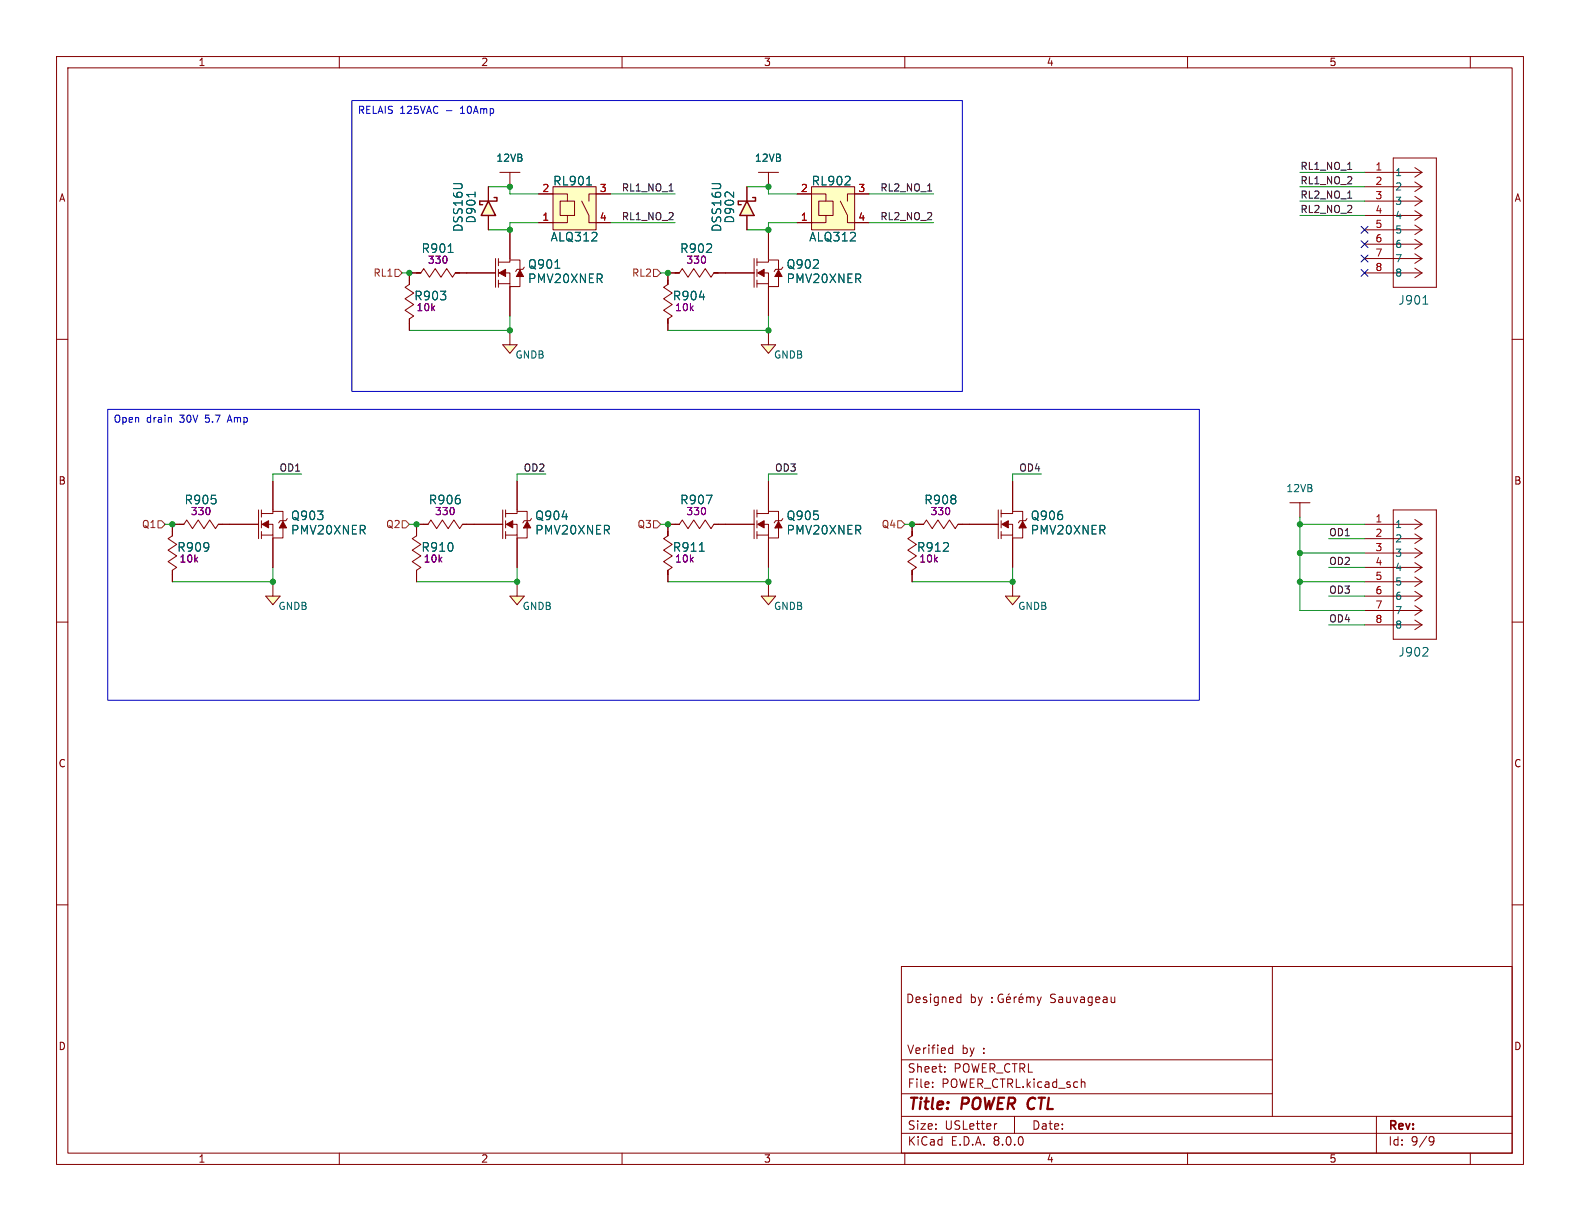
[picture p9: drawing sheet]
<svg xmlns="http://www.w3.org/2000/svg" width="279mm" height="216mm" viewBox="0 0 279 216" stroke-linecap="round" stroke-linejoin="round" font-family="sans-serif">
<g fill="none" stroke="#840000" stroke-width=".18">
<path d="M10 10h259.4v195.9h-259.4zM12 12h255.4v191.9h-255.4zM60 10v2M110 10v2M160 10v2M210 10v2M260 10v2M10 60h2M267.4 60h2M73.7 92.7h1.2M74.9 92.7h.8zM75.7 92.7l.5-.8 1 1.6 1-1.6 1 1.6 1.1-1.6 1 1.6 .5-.8"/>
<path d="M81.8 92.7h.7zM82.5 92.7h1.3M10 110h2M267.4 110h2M10 160h2M267.4 160h2M159.4 170.9h108v33h-108zM169.5 176.3l.4 .1M169.9 177.2l-.4 .1M169.9 175.8v1.5M175.4 177.1v.2M175.4 176.4v.1"/>
<path d="M177.3 175.9a.74 .74 0 0 0-.9 .5 .74 .74 0 0 0 .6 .9l.4-.2v-.5h-.3M178 176.8l.7-.2-.1-.2-.4-.1-.2 .2 .1 .7h.5M178.5 175.7l-.2 .2M179.3 176.3v1M179.8 176.3l-.3 .1-.2 .2M180.2 176.8l.7-.2-.1-.2-.4-.1-.2 .2 .1 .7h.5M180.7 175.7l-.2 .2M181.6 176.4l.4-.1 .2 .2M181.6 176.3v1M182.2 176.5l.2-.2 .4 .1v.9M182.2 176.5v.8M183.4 176.3l.4 1"/>
<path d="M183.8 177.3l-.2 .3-.2 .2M184.1 176.3l-.3 1M197.1 177.1l-.4 .2M197.1 176.3v1M225 170.9v26.5M159.4 197.4h108M159.4 193.4h65.6M159.4 187.4h65.6M164.9 192.1v.2M164.9 191.4v.1M167.1 189.4v.2M167.1 188.7v.1"/>
<path d="M167.9 186.2h.6M167.9 185.4h.6M168.5 184.8v1.5M176.3 198.7l-.3 .1M179.4 197.4v3M191.4 191.3l.4 .1 .1 .1v.8M243.4 197.4v6.5M60 203.9v2M110 203.9v2M159.4 200.4h108M160 203.9v2M210 203.9v2"/>
<path d="M253 201l.5 .1a.99 .99 0 0 1-.4 1.4h-.2M253.6 201.6l-.3 .3h-.3M260 203.9v2"/>
</g>
<path d="M134.6 61h2.6l-1.3 1.5z" fill="#ffffc2"/>
<g fill="none" stroke="#840000" stroke-width=".18">
<path d="M135.9 58.4v2.6h-1.3l1.3 1.5 1.3-1.5h-1.3M118.1 92.7h1.3M119.4 92.7h.7zM120.1 92.7l.5-.8 1.1 1.6 1-1.6 1 1.6 1-1.6 1 1.6 .5-.8M126.2 92.7h.8zM127 92.7h1.3M161.3 94.7l-.8 .6 1.6 1-1.6 1 1.6 1-1.6 1 1.6 1-.8 .5M161.3 94v.7zM161.3 92.7v1.3M228.1 88.9h3.5M229.9 88.9v2.5M241.3 97.8h10.2"/>
<path d="M241.3 95.3h10.2M241.3 92.7h10.2M246.4 90.2h7.6v22.8h-7.6zM250.2 99.5l1.3 .8M250.2 96.9l1.3 .9M250.2 94.4l1.3 .9M250.2 91.9l1.3 .8M251.5 97.8l-1.3 .8M251.5 95.3l-1.3 .8M251.5 92.7l-1.3 .9M161.3 100.8v.8zM161.3 101.6v1.3"/>
<path d="M241.3 110.5h10.2M241.3 108h10.2M241.3 105.4h10.2M241.3 102.9h10.2M241.3 100.3h10.2M250.2 109.6l1.3 .9M250.2 107.1l1.3 .9M250.2 104.6l1.3 .8M250.2 102l1.3 .9M251.5 110.5l-1.3 .8M251.5 108l-1.3 .8M251.5 105.4l-1.3 .9"/>
<path d="M251.5 102.9l-1.3 .8M251.5 100.3l-1.3 .9"/>
</g>
<path d="M251.6 116h.9M252.4 114.6v.5" fill="none" stroke="#006464" stroke-width=".18"/>
<path d="M88.9 61h2.5l-1.2 1.5z" fill="#ffffc2"/>
<g fill="none" stroke="#840000" stroke-width=".18">
<path d="M88.4 30.5h3.5M90.2 30.5v2.5M134.1 30.5h3.6M135.9 30.5v2.5M72.4 56.4v.8zM72.4 50.3l-.8 .5 1.6 1-1.6 1 1.6 1-1.6 1.1 1.6 1-.8 .5M72.4 49.5v.8zM72.4 57.2v1.2M73.7 48.3h.7zM73.7 48.3h-1.3v1.2M74.4 48.3l.5-.8 1 1.5 1.1-1.5 1 1.5 1-1.5 1 1.5 .5-.7M80.5 48.3h.8z"/>
<path d="M81.3 48.3h6.3M87.6 45.7v5.1M88.1 45.7v1.3M88.1 47.6v1.3M88.1 49.5v1.3M89.4 48.3h.8v1.9h-2.1M90.2 58.4v2.6h-1.3l1.3 1.5 1.2-1.5h-1.2M90.2 40.6v5.8h-2.1M90.2 46h1.7v1.6M90.2 50.2v5.7M91.3 48.9h.1M91.9 48.9v1.8h-1.7"/>
<path d="M92.7 47.2l-.2 .4h-1.1l-.2 .4M118.1 48.3h1.3M119.4 48.3h.7zM120.1 48.3l.5-.8 1.1 1.5 1-1.5 1 1.5 1-1.5 1 1.5 .5-.7M126.2 48.3h.8zM127 48.3h6.3M133.3 45.7v5.1M133.9 45.7v1.3M133.9 47.6v1.3M133.9 49.5v1.3M135.1 48.3h.8v1.9h-2M135.9 40.6v5.8h-2"/>
<path d="M135.9 46h1.8v1.6M135.9 50.2v5.7M137 48.9h.2M137.7 48.9v1.8h-1.8M138.4 47.2l-.2 .4h-1l-.3 .4M118.1 94.7l-.8 .6 1.6 1-1.6 1 1.6 1-1.6 1 1.6 1-.8 .5M118.1 94v.7zM118.1 92.7v1.3M128.3 92.7h5M133.3 90.2v5.1M133.9 90.2v1.2M133.9 92.1v1.2"/>
<path d="M133.9 94v1.3M135.1 92.7h.8v1.9h-2M135.9 85.1v5.7h-2M135.9 90.4h1.8v1.7M135.9 94.6v5.7M137 93.3h.2M137.7 93.3v1.8h-1.8M138.4 91.7l-.2 .4h-1l-.3 .4M161.3 92.7h1.3M162.6 92.7h.7zM163.3 92.7l.5-.8 1 1.6 1.1-1.6 1 1.6 1-1.6 1 1.6 .5-.8M169.4 92.7h.8z"/>
<path d="M170.2 92.7h1.2M118.1 100.8v.8zM118.1 101.6v1.3"/>
</g>
<g fill="#840000" stroke="#840000" stroke-width=".18">
<path d="M134 92.7l1.1-.6v1.2z"/>
<path d="M137.7 92.2l.6 1.1h-1.3z"/>
<path d="M88.3 48.3l1.1-.7v1.3z"/>
<path d="M91.9 47.8l.7 1.1h-1.3z"/>
<path d="M134 48.3l1.1-.7v1.3z"/>
<path d="M137.7 47.8l.6 1.1h-1.3z"/>
</g>
<path d="M79.2 44.6h.9M98.1 47.4h.9M123.7 97.5h.8" fill="none" stroke="#006464" stroke-width=".18"/>
<path d="M143.5 33h7.6v7.6h-7.6z" fill="#ffffc2"/>
<path d="M141 34.3h5v1.3M141 39.4h2.5M143.5 33h7.6v7.6h-7.6zM143.5 39.4h.1M146 38.1h1.3v-2.5h-2.5v2.5h1.2v1.3h-2.5M148.6 35.6l1.3 2.5v1.3h3.8M153.7 34.3h-3.8v1.3" fill="none" stroke="#840000" stroke-width=".18"/>
<path d="M149.4 32.7h.9M150.3 31.3v.5" fill="none" stroke="#006464" stroke-width=".18"/>
<path d="M90.2 105.4h2.5l-1.3 1.5z" fill="#ffffc2"/>
<g fill="none" stroke="#840000" stroke-width=".18">
<path d="M118.1 56.4v.8zM118.1 50.3l-.8 .5 1.6 1-1.6 1 1.6 1-1.6 1.1 1.6 1-.8 .5M118.1 49.5v.8zM118.1 48.3v1.2M118.1 57.2v1.2M73.7 94.7l-.8 .6 1.5 1-1.5 1 1.5 1-1.5 1 1.5 1-.7 .5M73.7 94v.7zM73.7 92.7v1.3M83.8 92.7h5.1M88.9 90.2v5.1M89.4 90.2v1.2M89.4 92.1v1.2"/>
<path d="M89.4 94v1.3M90.7 92.7h.7v1.9h-2M91.4 85.1v5.7h-2M91.4 90.4h1.8v1.7M91.4 94.6v5.7M92.6 93.3h.1M93.2 93.3v1.8h-1.8M94 91.7l-.3 .4h-1l-.2 .4M73.7 100.8v.8zM73.7 101.6v1.3M91.4 102.9v2.5h-1.2l1.2 1.5 1.3-1.5h-1.3"/>
</g>
<g fill="#840000" stroke="#840000" stroke-width=".18">
<path d="M89.5 92.7l1.2-.6v1.2z"/>
<path d="M93.2 92.2l.7 1.1h-1.3z"/>
</g>
<path d="M97.8 33h7.6v7.6h-7.6z" fill="#ffffc2"/>
<path d="M95.2 34.3h5.1v1.3M95.2 39.4h2.6M97.8 33h7.6v7.6h-7.6zM97.8 39.4h.1M100.3 38.1h1.3v-2.5h-2.5v2.5h1.2v1.3h-2.5M102.9 35.6l1.2 2.5v1.3h3.8M107.9 34.3h-3.8v1.3" fill="none" stroke="#840000" stroke-width=".18"/>
<path d="M103.7 32.7h.9" fill="none" stroke="#006464" stroke-width=".18"/>
<path d="M86.4 35.6l1.2 2.5h-2.5z" fill="#ffffc2"/>
<path d="M86.4 35.6l1.2 2.5h-2.5zM87.4 34.9h.5v.7h-3.1v.6h.5" fill="none" stroke="#840000" stroke-width=".25"/>
<g fill="none" stroke="#840000" stroke-width=".18">
<path d="M86.4 33v2.6M86.4 38.1v2.5M171.4 92.7h5.1M176.5 90.2v5.1M177 90.2v1.2M177 92.1v1.2M177 94v1.3M178.3 92.7h.8v1.9h-2.1M179.1 85.1v5.7h-2.1M179.1 90.4h1.7v1.7M179.1 94.6v5.7M180.2 93.3h.1"/>
<path d="M180.8 93.3v1.8h-1.7M181.6 91.7l-.2 .4h-1.1l-.2 .4"/>
</g>
<path d="M84 34v.8" fill="none" stroke="#006464" stroke-width=".18"/>
<g fill="#840000" stroke="#840000" stroke-width=".18">
<path d="M177.2 92.7l1.1-.6v1.2z"/>
<path d="M180.8 92.2l.7 1.1h-1.3z"/>
</g>
<path d="M134.6 105.4h2.6l-1.3 1.5z" fill="#ffffc2"/>
<path d="M135.9 102.9v2.5h-1.3l1.3 1.5 1.3-1.5h-1.3" fill="none" stroke="#840000" stroke-width=".18"/>
<path d="M177.8 105.4h2.5l-1.2 1.5z" fill="#ffffc2"/>
<path d="M179.1 102.9v2.5h-1.3l1.3 1.5 1.2-1.5h-1.2" fill="none" stroke="#840000" stroke-width=".18"/>
<path d="M47 105.4h2.5l-1.2 1.5z" fill="#ffffc2"/>
<g fill="none" stroke="#840000" stroke-width=".18">
<path d="M30.5 94.7l-.8 .6 1.5 1-1.5 1 1.5 1-1.5 1 1.5 1-.7 .5M30.5 94v.7zM31.7 92.7h.8zM31.7 92.7h-1.2v1.3M32.5 92.7l.5-.8 1 1.6 1.1-1.6 1 1.6 1-1.6 1 1.6 .5-.8M38.6 92.7h.8zM39.4 92.7h6.3M45.7 90.2v5.1M46.2 90.2v1.2M46.2 92.1v1.2M46.2 94v1.3M47.5 92.7h.8v1.9h-2.1"/>
<path d="M48.3 85.1v5.7h-2.1M48.3 90.4h1.7v1.7M48.3 94.6v5.7M49.4 93.3h.1M50 93.3v1.8h-1.7M50.8 91.7l-.3 .4h-1l-.2 .4M30.5 100.8v.8zM30.5 101.6v1.3M48.3 102.9v2.5h-1.3l1.3 1.5 1.2-1.5h-1.2"/>
</g>
<g fill="#840000" stroke="#840000" stroke-width=".18">
<path d="M46.4 92.7l1.1-.6v1.2z"/>
<path d="M50 92.2l.7 1.1h-1.3z"/>
</g>
<path d="M132.1 35.6l1.2 2.5h-2.5z" fill="#ffffc2"/>
<path d="M132.1 35.6l1.2 2.5h-2.5zM133.1 34.9h.5v.7h-3v.6h.5" fill="none" stroke="#840000" stroke-width=".25"/>
<g fill="none" stroke="#840000" stroke-width=".18">
<path d="M86.4 33v2.6M86.4 38.1v2.5M95.2 39.4h2.6M95.2 34.3h2.6M105.4 39.4h2.5M105.4 34.3h2.5M132.1 33v2.6M132.1 38.1v2.5M141 39.4h2.5M141 34.3h2.5M151.1 39.4h2.6M151.1 34.3h2.6"/>
<path d="M241.3 38.1h10.2M241.3 35.6h10.2M241.3 33h10.2M241.3 30.5h10.2M246.4 27.9h7.6v22.9h-7.6zM250.2 39.8l1.3 .8M250.2 37.3l1.3 .8M250.2 34.7l1.3 .9M250.2 32.2l1.3 .8M250.2 29.6l1.3 .9M251.5 38.1l-1.3 .8M251.5 35.6l-1.3 .8"/>
<path d="M251.5 33l-1.3 .9M251.5 30.5l-1.3 .8M72.4 57.2v1.2M73.7 48.3h-1.3v1.2M81.3 48.3h6.3M90.2 40.6v5.1M90.2 50.8v5.1M118.1 57.2v1.2M119.4 48.3h-1.3v1.2M127 48.3h6.3M135.9 40.6v5.1M135.9 50.8v5.1"/>
<path d="M241.3 48.3h10.2M241.3 45.7h10.2M241.3 43.2h10.2M241.3 40.6h10.2M250.2 47.4l1.3 .9M250.2 44.9l1.3 .8M250.2 42.3l1.3 .9M251.5 48.3l-1.3 .8M251.5 45.7l-1.3 .9M251.5 43.2l-1.3 .8M251.5 40.6l-1.3 .9M31.7 92.7h-1.2v1.3"/>
<path d="M39.4 92.7h6.3M48.3 85.1v5.1M48.3 95.3v5M74.9 92.7h-1.2v1.3M82.5 92.7h6.4M91.4 85.1v5.1M91.4 95.3v5M119.4 92.7h-1.3v1.3M127 92.7h6.3M135.9 85.1v5.1M135.9 95.3v5M162.6 92.7h-1.3v1.3"/>
<path d="M170.2 92.7h6.3M179.1 85.1v5.1M179.1 95.3v5M30.5 101.6v1.3M73.7 101.6v1.3M118.1 101.6v1.3M161.3 101.6v1.3"/>
</g>
<path d="M84 34v.8M103.7 32.7h.9M149.4 32.7h.9M150.3 31.3v.5M79.2 44.6h.9M98.1 47.4h.9M251.6 53.8h.9M123.7 97.5h.8" fill="none" stroke="#006464" stroke-width=".18"/>
<path d="M69.8 47.6h.7l.6 .7-.6 .6h-.7zM115.6 47.6h.6l.6 .7-.6 .6h-.6zM27.9 92.1h.7l.6 .6-.6 .6h-.7zM71.1 92.1h.7l.6 .6-.6 .6h-.7zM115.6 92.1h.6l.6 .6-.6 .6h-.6zM158.7 92.1h.7l.6 .6-.6 .6h-.7z" fill="none" stroke="#725600" stroke-width=".18"/>
<path d="M118.3 33.8h.7M164 33.8h.8M238.3 35h.7M238.3 30h.7" fill="none" stroke="#0f0f0f" stroke-width=".18"/>
<path d="M62.2 17.8h108v51.4h-108zM19 72.4h193.1v51.4h-193.1z" fill="none" stroke="#0000c2" stroke-width=".18"/>
<g fill="none" stroke="#009600" stroke-width=".18">
<path d="M86.4 33h3.8v1.3h5M95.2 39.4h-5v1.2h-3.8M107.9 34.3h11.5M107.9 39.4h11.5M132.1 33h3.8v1.3h5.1M141 39.4h-5.1v1.2h-3.8M153.7 34.3h11.4M153.7 39.4h11.4M229.9 33h11.4M229.9 30.5h11.4M229.9 38.1h11.4M229.9 35.6h11.4"/>
<path d="M71.1 48.3h1.3M90.2 55.9v2.5h-17.8M116.8 48.3h1.3M135.9 55.9v2.5h-17.8M29.2 92.7h1.3M53.3 83.8h-5v1.3M72.4 92.7h1.3M96.5 83.8h-5.1v1.3M116.8 92.7h1.3M141 83.8h-5.1v1.3M160 92.7h1.3M184.1 83.8h-5v1.3"/>
<path d="M229.9 92.7h11.4M229.9 91.4v16.6h11.4M229.9 97.8h11.4M234.9 95.3h6.4M48.3 100.3v2.6h-17.8M91.4 100.3v2.6h-17.7M135.9 100.3v2.6h-17.8M179.1 100.3v2.6h-17.8M229.9 102.9h11.4M234.9 105.4h6.4M234.9 110.5h6.4M234.9 100.3h6.4"/>
</g>
<path d="M240.7 40l1.2 1.2M240.7 47.7l1.2 1.2M240.7 42.6l1.2 1.2M240.7 45.1l1.2 1.2M241.9 40l-1.2 1.2M241.9 47.7l-1.2 1.2M241.9 42.6l-1.2 1.2M241.9 45.1l-1.2 1.2" fill="none" stroke="#000084" stroke-width=".18"/>
<g fill="#009600" stroke="#009600" stroke-width=".18">
<circle cx="91.4" cy="102.9" r=".46"/>
<circle cx="30.5" cy="92.7" r=".46"/>
<circle cx="48.3" cy="102.9" r=".46"/>
<circle cx="73.7" cy="92.7" r=".46"/>
<circle cx="135.9" cy="33" r=".46"/>
<circle cx="135.9" cy="40.6" r=".46"/>
<circle cx="135.9" cy="58.4" r=".46"/>
<circle cx="118.1" cy="48.3" r=".46"/>
<circle cx="90.2" cy="58.4" r=".46"/>
<circle cx="229.9" cy="97.8" r=".46"/>
<circle cx="229.9" cy="102.9" r=".46"/>
<circle cx="229.9" cy="92.7" r=".46"/>
<circle cx="90.2" cy="40.6" r=".46"/>
<circle cx="72.4" cy="48.3" r=".46"/>
<circle cx="90.2" cy="33" r=".46"/>
<circle cx="161.3" cy="92.7" r=".46"/>
<circle cx="179.1" cy="102.9" r=".46"/>
<circle cx="135.9" cy="102.9" r=".46"/>
<circle cx="118.1" cy="92.7" r=".46"/>
</g>
<g font-size="2.8" fill="#840000">
<text x="160.4" y="196.8">Title:</text>
<text x="170.1" y="196.8">POWER CTL</text>
</g>
<g font-size="2.1" fill="#006464">
<text x="97.7" y="33">RL901</text>
<text x="143.4" y="33">RL902</text>
<text x="82" y="41.1" transform="rotate(-90 82 41.1)">DSS16U</text>
<text x="84.3" y="39.6" transform="rotate(-90 84.3 39.6)">D901</text>
<text x="127.7" y="41.1" transform="rotate(-90 127.7 41.1)">DSS16U</text>
<text x="130" y="39.6" transform="rotate(-90 130 39.6)">D902</text>
<text x="74.5" y="44.9">R901</text>
<text x="93.3" y="47.7">Q901</text>
<text x="97.3" y="42.9">ALQ312</text>
<text x="120.2" y="44.9">R902</text>
<text x="139" y="47.7">Q902</text>
<text x="143" y="42.9">ALQ312</text>
<text x="73.2" y="53.3">R903</text>
<text x="93.3" y="50.3">PMV20XNER</text>
<text x="118.9" y="53.3">R904</text>
<text x="139" y="50.3">PMV20XNER</text>
<text x="247.2" y="54.1">J901</text>
<text x="32.5" y="89.4">R905</text>
<text x="75.7" y="89.4">R906</text>
<text x="120.2" y="89.4">R907</text>
<text x="163.4" y="89.4">R908</text>
<text x="51.4" y="92.2">Q903</text>
<text x="51.4" y="94.7">PMV20XNER</text>
<text x="94.5" y="92.2">Q904</text>
<text x="94.5" y="94.7">PMV20XNER</text>
<text x="139" y="92.2">Q905</text>
<text x="139" y="94.7">PMV20XNER</text>
<text x="182.2" y="92.2">Q906</text>
<text x="182.2" y="94.7">PMV20XNER</text>
<text x="31.3" y="97.8">R909</text>
<text x="74.4" y="97.8">R910</text>
<text x="118.9" y="97.8">R911</text>
<text x="162.1" y="97.8">R912</text>
<text x="247.2" y="116.3">J902</text>
</g>
<g font-size="2.1" fill="#840000">
<text x="160.1" y="177.6">Designed</text>
<text x="171.5" y="177.6">by</text>
<text x="185.5" y="177.6">Sauvageau</text>
<text x="160.3" y="186.6">Verified</text>
<text x="160.4" y="189.9">Sheet:</text>
<text x="168.6" y="189.9">POWER_CTRL</text>
<text x="170" y="186.6">by</text>
<text x="173.8" y="186.6">:</text>
<text x="160.4" y="192.6">File:</text>
<text x="166.5" y="192.6">POWER_CTRL.kicad_sch</text>
<text x="160.4" y="202.8">KiCad</text>
<text x="160.4" y="200">Size:</text>
<text x="167.1" y="200">USLetter</text>
<text x="168.1" y="202.8">E.D.A.</text>
<text x="175.7" y="202.8">8.0.0</text>
<text x="182.4" y="200">Date:</text>
<text x="245.4" y="200.2">Rev:</text>
<text x="245.4" y="202.8">Id:</text>
<text x="249.5" y="202.8">9/9</text>
</g>
<g font-size="1.8" fill="#840000">
<text x="35" y="11.9">1</text>
<text x="85" y="11.9">2</text>
<text x="135" y="11.9">3</text>
<text x="185" y="11.9">4</text>
<text x="235" y="11.9">5</text>
<text x="10.3" y="35.9">A</text>
<text x="267.7" y="35.9">A</text>
<text x="10.3" y="85.9">B</text>
<text x="267.7" y="85.9">B</text>
<text x="10.3" y="135.9">C</text>
<text x="267.7" y="135.9">C</text>
<text x="10.3" y="185.9">D</text>
<text x="267.7" y="185.9">D</text>
<text x="35" y="205.8">1</text>
<text x="85" y="205.8">2</text>
<text x="135" y="205.8">3</text>
<text x="185" y="205.8">4</text>
<text x="235" y="205.8">5</text>
</g>
<g font-size="1.8" fill="#0000c2">
<text x="63.2" y="20.5">RELAIS 125VAC</text>
<text x="78.9" y="20.5">-</text>
<text x="81.7" y="20.5">10Amp</text>
<text x="20" y="75.1">Open</text>
<text x="25.9" y="75.1">drain</text>
<text x="31.9" y="75.1">30V</text>
<text x="36.6" y="75.1">5.7</text>
<text x="40.8" y="75.1">Amp</text>
</g>
<g font-size="1.8" fill="#006464">
<text x="87.7" y="28.8">12VB</text>
<text x="133.4" y="28.8">12VB</text>
<text x="246.6" y="31.3">1</text>
<text x="246.6" y="33.9">2</text>
<text x="246.6" y="36.4">3</text>
<text x="246.6" y="39">4</text>
<text x="246.6" y="41.5">5</text>
<text x="246.6" y="44">6</text>
<text x="246.6" y="46.6">7</text>
<text x="246.6" y="49.1">8</text>
<text x="91.1" y="63.6">GNDB</text>
<text x="136.8" y="63.6">GNDB</text>
<text x="227.4" y="87.2">12VB</text>
<text x="246.6" y="93.6">1</text>
<text x="246.6" y="96.1">2</text>
<text x="246.6" y="98.7">3</text>
<text x="246.6" y="101.2">4</text>
<text x="246.6" y="103.7">5</text>
<text x="246.6" y="106.3">6</text>
<text x="49.1" y="108.1">GNDB</text>
<text x="92.3" y="108.1">GNDB</text>
<text x="136.8" y="108.1">GNDB</text>
<text x="180" y="108.1">GNDB</text>
<text x="246.6" y="108.8">7</text>
<text x="246.6" y="111.4">8</text>
</g>
<g font-size="1.8" fill="#a90000">
<text x="95.8" y="34">2</text>
<text x="106" y="34">3</text>
<text x="141.5" y="34">2</text>
<text x="151.7" y="34">3</text>
<text x="243.1" y="30.2">1</text>
<text x="243.1" y="32.8">2</text>
<text x="243.1" y="35.3">3</text>
<text x="95.8" y="39.1">1</text>
<text x="106" y="39.1">4</text>
<text x="141.5" y="39.1">1</text>
<text x="151.7" y="39.1">4</text>
<text x="243.1" y="37.8">4</text>
<text x="243.1" y="40.4">5</text>
<text x="243.1" y="42.9">6</text>
<text x="243.1" y="45.5">7</text>
<text x="243.1" y="48">8</text>
<text x="243.1" y="92.5">1</text>
<text x="243.1" y="95">2</text>
<text x="243.1" y="97.5">3</text>
<text x="243.1" y="100.1">4</text>
<text x="243.1" y="102.6">5</text>
<text x="243.1" y="105.2">6</text>
<text x="243.1" y="107.7">7</text>
<text x="243.1" y="110.2">8</text>
</g>
<g font-size="1.8" fill="#0f0f0f">
<text x="109.9" y="33.9">RL1_NO_1</text>
<text x="155.6" y="33.9">RL2_NO_1</text>
<text x="229.9" y="32.7">RL1_NO_2</text>
<text x="229.9" y="35.2">RL2_NO_1</text>
<text x="229.9" y="30.1">RL1_NO_1</text>
<text x="109.9" y="39">RL1_NO_2</text>
<text x="155.6" y="39">RL2_NO_2</text>
<text x="229.9" y="37.8">RL2_NO_2</text>
<text x="49.3" y="83.5">OD1</text>
<text x="92.5" y="83.5">OD2</text>
<text x="137" y="83.5">OD3</text>
<text x="180.1" y="83.5">OD4</text>
<text x="234.9" y="94.9">OD1</text>
<text x="234.9" y="100">OD2</text>
<text x="234.9" y="105.1">OD3</text>
<text x="234.9" y="110.1">OD4</text>
</g>
<g font-size="1.8" fill="#840084">
<text x="75.6" y="46.8">330</text>
<text x="121.3" y="46.8">330</text>
<text x="73.6" y="55.2">10k</text>
<text x="119.3" y="55.2">10k</text>
<text x="33.6" y="91.3">330</text>
<text x="76.8" y="91.3">330</text>
<text x="121.3" y="91.3">330</text>
<text x="164.5" y="91.3">330</text>
<text x="31.6" y="99.7">10k</text>
<text x="74.8" y="99.7">10k</text>
<text x="119.3" y="99.7">10k</text>
<text x="162.5" y="99.7">10k</text>
</g>
<g font-size="1.8" fill="#725600">
<text x="65.9" y="49.1">RL1</text>
<text x="111.7" y="49.1">RL2</text>
<text x="25" y="93.6">Q1</text>
<text x="68.2" y="93.6">Q2</text>
<text x="112.6" y="93.6">Q3</text>
<text x="155.8" y="93.6">Q4</text>
</g>
</svg>
